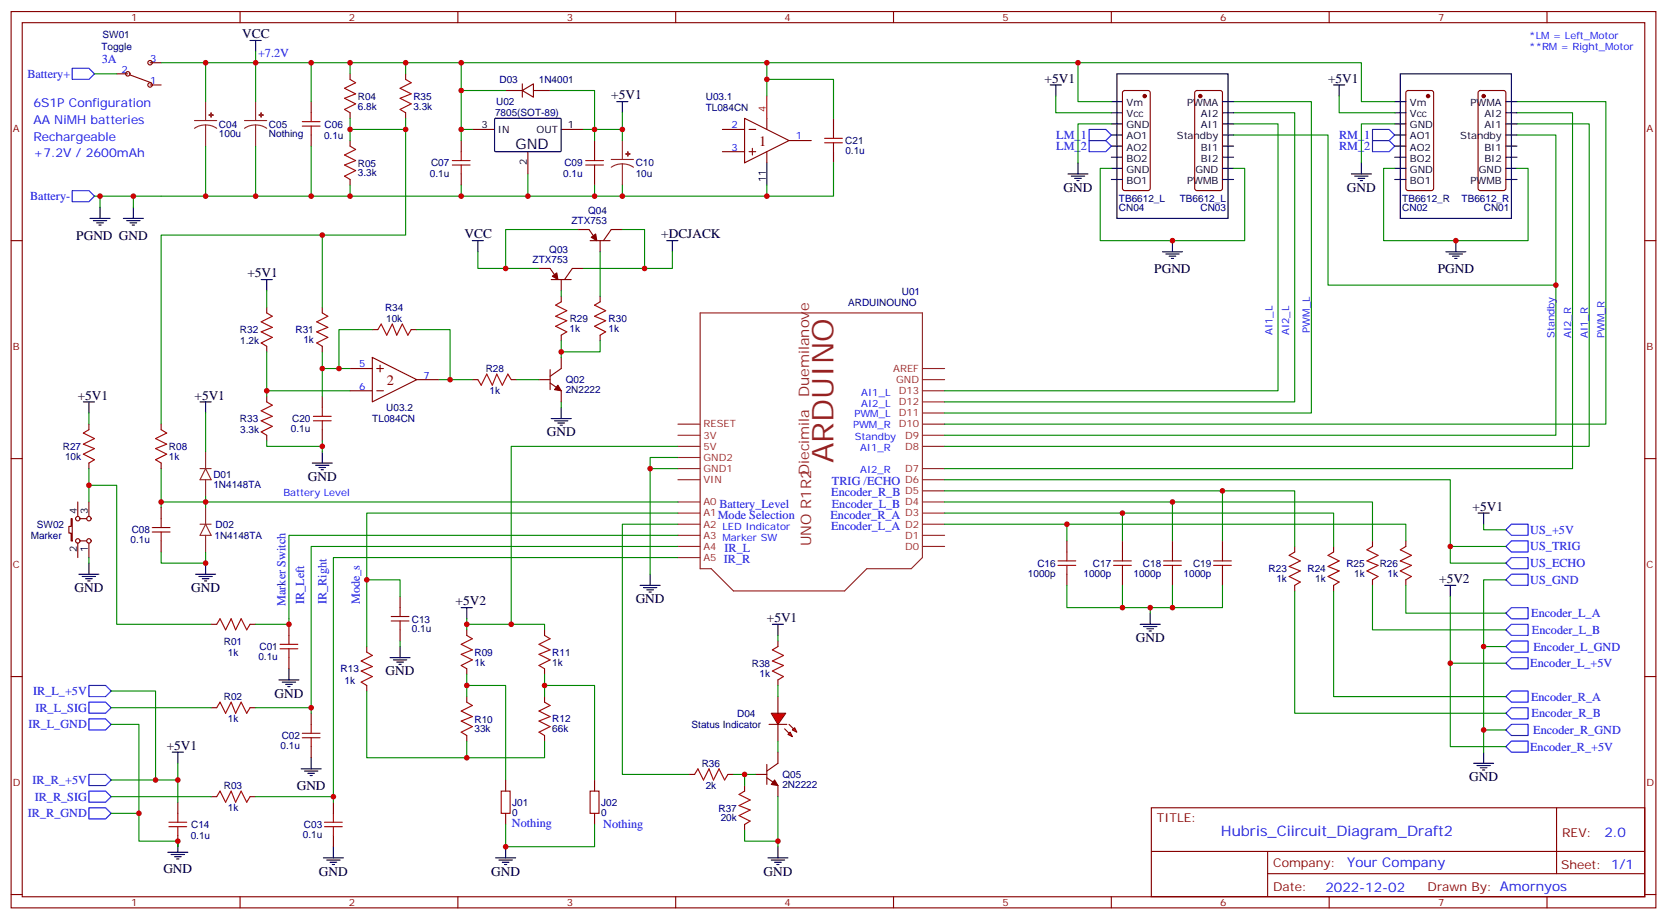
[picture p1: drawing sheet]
<svg xmlns="http://www.w3.org/2000/svg" width="529mm" height="292mm" viewBox="0 0 529 292" stroke-linecap="round" stroke-linejoin="round" font-family="sans-serif">
<g fill="none" stroke="#870000" stroke-width=".35">
<path d="M3.5 3.7h522.1v284.3h-522.1zM7.1 7.2h515v277.3h-515zM47.6 19.9h3.6M76.2 3.7v3.5M145.3 3.7v3.5M214.5 3.7v3.5M283.6 3.7v3.5M352.8 3.7v3.5M421.9 3.7v3.5M491.1 3.7v3.5M37 23.4h3.6M41.3 23.8l6.7 2.4"/>
<path d="M47.6 27h3.6M98.8 32.2v3.6M111.1 23.4v1.8M111.1 35.8v1.7M128.8 23.4v1.8M128.8 35.8v1.7M160.5 28.7h5.3M165.8 28.7l3.5-2.1v4.2zM165.8 26.6v4.2M169.3 28.7h5.3M236.4 37.5l14.1 7.1-14.1 7zM243.4 37.5v3.6"/>
<path d="M264.6 37.5v3.6M356.5 28.9l.5-.2h7.4l.7 .4v30.7l-.4 .6-7.7 .1-.6-.5-.1-30.6zM379.5 28.9l.4-.2h7.4l.7 .4 .1 30.7-.5 .6-7.7 .1-.6-.5-.1-30.6zM446.5 28.9l.5-.2h7.4l.6 .4 .1 30.7-.5 .6-7.6 .1-.7-.5v-30.6zM469.4 28.9l.5-.2h7.4l.7 .4v30.7l-.4 .6-7.7 .1-.7-.5v-30.6zM98.8 42.8v3.6M111.1 44.6v1.8M111.1 56.9v1.8M146.4 44.6v3.5M146.4 55.2v3.5M149.9 41.1h7.1M167.6 48.1v7.1"/>
<path d="M178.2 41.1h7M188.7 44.6v3.5M188.7 55.2v3.5M229.3 41.1h7.1M229.3 48.1h7.1M237.8 41.1h2.1M237.8 48.1h2.1M238.8 47.1v2.1M243.4 48.1v3.5M250.5 44.6h7M264.6 48.1v3.5M3.5 76.3h3.6"/>
<path d="M183.4 72.8h3.6l2.4 3.5M187.3 76.3h6.4M190.5 76.3v3.6M197.6 72.8h-3.6l-2.4 3.5M522.1 76.3h3.5M84.7 97.5v1.8M102.3 97.5v1.8M171.1 85.2h3.5l2.5 3.5M175 88.7h6.3M178.2 88.7v3.5M178.2 94v1.7M185.2 85.2h-3.5l-2.5 3.5"/>
<path d="M190.5 94v1.7M84.7 109.9v1.7M102.3 109.9v1.7M111.1 116.9h7.1M118.2 113.4l14.1 7-14.1 7.1zM118.2 104.6h1.7M119.6 116.9h2.1M120.6 115.9v2.1M130.5 104.6h1.8M174.6 117.3v6.3M178.2 106.3v1.8M178.2 113.4v3.5l-3.6 2.5"/>
<path d="M190.5 106.3v1.8M28.2 134.5v1.8M51.2 134.5v1.8M84.7 125.7v1.8M84.7 138.1v1.7M102.3 125.7v3.6M102.3 136.3v3.5M111.1 124h7.1M119.6 124h2.1M132.3 120.4h7M149.9 120.4h1.8M162.3 120.4h1.7"/>
<path d="M171.1 120.4h3.5M174.6 121.5l3.6 2.5v3.5M3.5 145.5h3.6M24.7 159.2v4.6M28.2 146.9v1.8M28.2 159.2v4.6M51.2 146.9v1.8M522.1 145.5h3.5M22.6 164.5h.3v7.1h-.3v-2.5h-.7v-2.1h.7zM24.7 172.3v4.6M25.4 164.5h2.1M25.4 171.6h2.1"/>
<path d="M28.2 172.3v4.6M51.2 161v3.5M51.2 171.6v3.5M338.7 171.6v3.5M356.3 171.6v3.5M372.2 171.6v3.5M388.1 171.6v3.5M411 173.4v1.7M423.3 173.4v1.7M435.7 171.6v1.8M446.3 171.6v1.8M67 198h1.8"/>
<path d="M79.4 198h1.7M91.7 198v3.6M127 189.2v3.6M127 199.8v3.5M148.2 199.8v1.8M172.9 199.8v1.8M338.7 182.2v3.5M356.3 182.2v3.5M372.2 182.2v3.5M388.1 182.2v3.5M411 185.7v1.8M423.3 185.7v1.8"/>
<path d="M435.7 183.9v1.8M446.3 183.9v1.8M3.5 214.6h3.6M91.7 208.6v3.6M116.4 205.1v1.8M116.4 217.5v1.7M148.2 212.2v1.7M172.9 212.2v1.7M522.1 214.6h3.5M67 224.5h1.8M79.4 224.5h1.7M98.8 226.3v3.5"/>
<path d="M98.8 236.9v3.5M148.2 221v1.7M148.2 233.3v1.8M172.9 221v1.7M172.9 233.3v1.8M246.9 238.6v3.5l-3.5 2.5M56.4 254.5v3.5M67 252.7h1.8M79.4 252.7h1.7M105.8 254.5v3.5M160.5 247.4v3.6M160.5 258v3.5"/>
<path d="M188.7 247.4v3.6M188.7 258v3.5M218.7 245.7h1.8M231.1 245.7h1.7M236.4 249.2v1.8M239.9 245.7h3.5M243.4 242.5v6.3M243.4 246.7l3.5 2.5v3.5M365.5 256.3h156.6v28.2h-156.6zM494.1 256.3v20.9M56.4 265.1v3.5M105.8 265.1v3.5"/>
<path d="M236.4 261.5v1.8M365.5 270.1h156.5M402.4 277.2h119.6M402.4 270.1v14.1M3.5 283.8h3.6M76.2 284.5v3.5M145.3 284.5v3.5M214.5 284.5v3.5M283.6 284.5v3.5M352.8 284.5v3.5M421.9 284.5v3.5M491.1 284.5v3.5"/>
<path d="M522.1 283.8h3.5"/>
<circle cx="47.6" cy="19.9" r=".71"/>
<circle cx="40.6" cy="23.4" r=".71"/>
<circle cx="47.6" cy="27" r=".71"/>
<circle cx="24.7" cy="171.6" r=".71"/>
<circle cx="24.7" cy="164.5" r=".71"/>
<circle cx="28.2" cy="164.5" r=".71"/>
<circle cx="28.2" cy="171.6" r=".71"/>
</g>
<g fill="none" stroke="#8c2424" stroke-width=".35">
<path d="M61.7 38.2h7.1M65.3 39.7l-1.9 .2-1.7 .8M65.3 39.7l1.8 .2 1.7 .8M65.3 32.2v6M65.3 39.7v6.7M77.6 38.2h7.1M81.1 39.7l-1.8 .2-1.7 .8M81.1 39.7l1.9 .2 1.7 .8M81.1 32.2v6M81.1 39.7v6.7M194 50.6h7.1M197.6 52l-1.9 .2-1.7 .9"/>
<path d="M197.6 52l1.8 .2 1.7 .9M197.6 44.6v6M197.6 52v6.7M222.2 99.3h70.6v77.6l-3.5 3.5h-14.1l-7.1 7.1h-35.3l-7-7.1h-3.6zM292.8 116.9h7.1M215.2 138.1h7M215.2 134.5h7M292.8 138.1h7.1M292.8 134.5h7.1M292.8 131h7.1M292.8 127.5h7.1M292.8 124h7.1"/>
<path d="M292.8 120.4h7.1M63.5 148.7h3.5M65.3 148.7l1.7 3.5h-3.5zM65.3 143.4v5.3M65.3 152.2v5.3M215.2 159.2h7M215.2 152.2h7M215.2 148.7h7M215.2 141.6h7M215.2 145.1h7M292.8 159.2h7.1M292.8 155.7h7.1"/>
<path d="M292.8 152.2h7.1M292.8 148.7h7.1M292.8 141.6h7.1M63.5 166.3h3.5M65.3 166.3l1.7 3.5h-3.5zM65.3 161v5.3M65.3 169.8v5.3M215.2 173.4h7M215.2 169.8h7M215.2 166.3h7M215.2 162.8h7M215.2 176.9h7"/>
<path d="M292.8 173.4h7.1M292.8 169.8h7.1M292.8 166.3h7.1M292.8 162.8h7.1"/>
</g>
<g fill="none" stroke="#000" stroke-width=".35">
<path d="M79.4 12.8h3.5M81.1 12.8v3.6M157 37.7l.3-.2 20.7 .1 .2 .3-.1 10-.3 .2h-20.6l-.2-.3zM195.8 32.2h3.5M197.6 32.2v3.6M333.4 27h3.5M335.1 27v3.5M352.8 32.2h3.5M352.8 35.8h3.5M352.8 39.3h3.5M354.5 23.4h35.3v45.9h-35.3zM388.1 32.2h3.5"/>
<path d="M388.1 35.8h3.5M388.1 39.3h3.5M423.3 27h3.6M425.1 27v3.5M442.7 32.2h3.6M442.7 35.8h3.6M442.7 39.3h3.6M444.5 23.4h35.3v45.9h-35.3zM478 32.2h3.5M478 35.8h3.5M478 39.3h3.5M243.4 51.6v7.1"/>
<path d="M339 55.2h6.4M340.1 55.9h4.2M341.1 56.6h2.2M341.8 57.3h.7M342.2 51.6v3.6M352.8 42.8h3.5M352.8 46.4h3.5M352.8 49.9h3.5M352.8 56.9h3.5M352.8 53.4h3.5M388.1 42.8h3.5M388.1 46.4h3.5"/>
<path d="M388.1 49.9h3.5M388.1 56.9h3.5M388.1 53.4h3.5M429 55.2h6.3M430 55.9h4.3M431.1 56.6h2.1M431.8 57.3h.7M432.2 51.6v3.6M442.7 42.8h3.6M442.7 46.4h3.6M442.7 49.9h3.6M442.7 56.9h3.6"/>
<path d="M442.7 53.4h3.6M478 42.8h3.5M478 46.4h3.5M478 49.9h3.5M478 56.9h3.5M478 53.4h3.5M28.6 69.3h6.3M29.6 70h4.3M30.7 70.7h2.1M31.4 71.4h.7M31.7 65.8v3.5M39.2 69.3h6.3"/>
<path d="M40.2 70h4.2M41.3 70.7h2.1M42 71.4h.7M42.3 65.8v3.5M149.9 76.3h3.6M151.7 76.3v3.6M211.7 76.3h3.5M213.4 76.3v3.6M369 79.9h6.4M372.2 76.3v3.6M459 79.9h6.3M462.1 76.3v3.6"/>
<path d="M82.9 88.7h3.5M84.7 88.7v3.5M370.1 80.6h4.2M371.1 81.3h2.1M371.8 82h.7M460 80.6h4.3M461.1 81.3h2.1M461.8 82h.7M26.5 127.5h3.5M28.2 127.5v3.5M63.5 127.5h3.5M65.3 127.5v3.5"/>
<path d="M175 132.8h6.3M176 133.5h4.3M177.1 134.2h2.1M177.8 134.9h.7M178.2 129.3v3.5M99.1 146.9h6.4M100.2 147.6h4.2M101.2 148.3h2.2M102 149h.7M102.3 143.4v3.5M28.2 178.6v3.6M65.3 178.6v3.6"/>
<path d="M469.2 162.8h3.5M471 162.8v3.5M25 182.2h6.4M26.1 182.9h4.2M27.2 183.6h2.1M27.9 184.3h.7M62.1 182.2h6.3M63.1 182.9h4.3M64.2 183.6h2.1M64.9 184.3h.7M146.4 192.8h3.5M148.2 192.8v3.5"/>
<path d="M203.2 185.7h6.3M204.3 186.4h4.2M205.3 187.1h2.1M206 187.8h.7M206.4 182.2v3.5M361.9 198h6.4M363 198.8h4.2M364.1 199.5h2.1M365.1 194.5v3.5M458.6 185.7h3.5M460.4 185.7v3.5M88.5 215.7h6.4"/>
<path d="M89.6 216.4h4.2M90.7 217.1h2.1M91.4 217.8h.7M91.7 212.2v3.5M123.8 208.6h6.4M124.9 209.3h4.2M125.9 210h2.2M126.6 210.7h.8M127 205.1v3.5M364.8 200.2h.7M54.7 238.6h3.5M56.4 238.6v3.5"/>
<path d="M471 238.6v3.5M95.6 243.9h6.4M96.7 244.6h4.2M97.7 245.3h2.1M98.4 246h.7M98.8 240.4v3.5M467.8 242.1h6.3M468.8 242.9h4.3M469.9 243.6h2.1M470.6 244.3h.7M53.3 270.4h6.3M54.3 271.1h4.3"/>
<path d="M55.4 271.8h2.1M56.1 272.5h.7M56.4 266.8v3.6M102.7 272.1h6.3M103.7 272.8h4.2M104.8 273.5h2.1M105.5 274.2h.7M105.8 268.6v3.5M157.3 272.1h6.4M158.4 272.8h4.2M159.5 273.5h2.1M160.2 274.2h.7"/>
<path d="M160.5 268.6v3.5M243.8 272.1h6.3M244.8 272.8h4.3M245.9 273.5h2.1M246.6 274.2h.7M246.9 268.6v3.5"/>
</g>
<g fill="none" stroke="#a10000" stroke-width=".35">
<path d="M96 38.6h5.6M98.8 35.8v2.8M111.1 25.2l1.8 1-3.5 1.8 3.5 1.8-3.5 1.4 3.5 1.7-3.5 1.8 1.7 1.1M128.8 25.2l1.7 1-3.5 1.8 3.5 1.8-3.5 1.4 3.5 1.7-3.5 1.8 1.8 1.1M96 40h5.6M98.8 40v2.8M111.1 46.4l1.8 1-3.5 1.8 3.5 1.7-3.5 1.5 3.5 1.7-3.5 1.8 1.7 1M143.6 50.9h5.6M143.6 52.4h5.6M146.4 48.1v2.8M146.4 52.4v2.8M185.9 50.9h5.7"/>
<path d="M185.9 52.4h5.7M188.7 48.1v2.8M188.7 52.4v2.8M261.8 43.9h5.6M261.8 45.3h5.6M264.6 41.1v2.8M264.6 45.3v2.8M84.7 99.3l1.7 1-3.5 1.8 3.5 1.8-3.5 1.4 3.5 1.7-3.5 1.8 1.8 1.1M102.3 99.3l1.8 1-3.6 1.8 3.6 1.8-3.6 1.4 3.6 1.7-3.6 1.8 1.8 1.1M178.2 95.7l-1.8 1.1 3.5 1.8-3.5 1.7 3.5 1.4-3.5 1.8 3.5 1.8-1.7 1M190.5 95.7l-1.8 1.1 3.6 1.8-3.6 1.7 3.6 1.4-3.6 1.8 3.6 1.8-1.8 1M119.9 104.6l1.1-1.8 1.8 3.5 1.7-3.5 1.4 3.5 1.8-3.5 1.8 3.5 1-1.7"/>
<path d="M28.2 136.3l-1.7 1.1 3.5 1.7-3.5 1.8 3.5 1.4-3.5 1.8 3.5 1.7-1.8 1.1M51.2 136.3l1.7 1.1-3.5 1.7 3.5 1.8-3.5 1.4 3.5 1.8-3.5 1.7 1.8 1.1M84.7 127.5l1.7 1.1-3.5 1.7 3.5 1.8-3.5 1.4 3.5 1.8-3.5 1.7 1.8 1.1M99.5 132.1h5.6M99.5 133.5h5.6M102.3 129.3v2.8M102.3 133.5v2.8M151.7 120.4l1.1 1.8 1.7-3.5 1.8 3.5 1.4-3.5 1.8 3.5 1.7-3.5 1.1 1.7M48.3 168.8h5.7M48.3 167.4h5.7M51.2 164.5v2.9M51.2 168.8v2.8"/>
<path d="M335.8 179.4h5.7M335.8 177.9h5.7M338.7 175.1v2.8M338.7 179.4v2.8M353.5 179.4h5.6M353.5 177.9h5.6M356.3 175.1v2.8M356.3 179.4v2.8M369.4 179.4h5.6M369.4 177.9h5.6M372.2 175.1v2.8M372.2 179.4v2.8"/>
<path d="M385.2 179.4h5.7M385.2 177.9h5.7M388.1 175.1v2.8M388.1 179.4v2.8M411 175.1l-1.8 1.1 3.5 1.7-3.5 1.8 3.5 1.4-3.5 1.8 3.5 1.7-1.7 1.1M423.3 175.1l-1.7 1.1 3.5 1.7-3.5 1.8 3.5 1.4-3.5 1.8 3.5 1.7-1.8 1.1M435.7 173.4l-1.8 1 3.5 1.8-3.5 1.7 3.5 1.5-3.5 1.7 3.5 1.8-1.7 1M446.3 173.4l-1.8 1 3.5 1.8-3.5 1.7 3.5 1.5-3.5 1.7 3.5 1.8-1.7 1M68.8 198l1-1.7 1.8 3.5 1.8-3.5 1.4 3.5 1.8-3.5 1.7 3.5 1.1-1.8M124.2 195.6h5.6M124.2 197h5.6M127 192.8v2.8"/>
<path d="M127 197v2.8M88.9 205.8h5.6M88.9 204.4h5.6M91.7 201.6v2.8M91.7 205.8v2.8M116.4 206.9l1.8 1-3.5 1.8 3.5 1.8-3.5 1.4 3.5 1.7-3.5 1.8 1.7 1.1M148.2 201.6l1.7 1-3.5 1.8 3.5 1.8-3.5 1.4 3.5 1.7-3.5 1.8 1.8 1.1M172.9 201.6l1.7 1-3.5 1.8 3.5 1.8-3.5 1.4 3.5 1.7-3.5 1.8 1.8 1.1M68.8 224.5l1-1.8 1.8 3.6 1.8-3.6 1.4 3.6 1.8-3.6 1.7 3.6 1.1-1.8M96 234h5.6M96 232.6h5.6M98.8 229.8v2.8"/>
<path d="M98.8 234v2.9M148.2 222.7l1.7 1.1-3.5 1.8 3.5 1.7-3.5 1.4 3.5 1.8-3.5 1.8 1.8 1M172.9 222.7l1.7 1.1-3.5 1.8 3.5 1.7-3.5 1.4 3.5 1.8-3.5 1.8 1.8 1M56.4 258v2.8M68.8 252.7l1-1.7 1.8 3.5 1.8-3.5 1.4 3.5 1.8-3.5 1.7 3.5 1.1-1.8M105.8 258v2.8M159.1 251h2.8v7h-2.8zM187.3 251h2.8v7h-2.8zM220.5 245.7l1-1.8 1.8 3.5 1.8-3.5 1.4 3.5 1.7-3.5 1.8 3.5 1.1-1.7M236.4 251l-1.8 1 3.5 1.8-3.5 1.8 3.5 1.4-3.5 1.7 3.5 1.8-1.7 1M53.6 262.3h5.7M53.6 260.8h5.7"/>
<path d="M56.4 262.3v2.8M103 262.3h5.7M103 260.8h5.7M105.8 262.3v2.8"/>
</g>
<g fill="none" stroke="#008700" stroke-width=".35">
<path d="M51.2 19.9h14.1M81.1 16.4v15.8M98.8 19.9h12.3M128.8 19.9v3.5M146.4 19.9v8.8M243.4 19.9v10.6M342.2 19.9h90v12.3h10.5M30 23.4h7M65.3 32.2v-12.3h33.5v12.3M111.1 23.4v-3.5h231.1v12.3h10.6M111.1 37.5v7.1M128.8 37.5v3.6"/>
<path d="M160.5 28.7h-14.1v12.4M174.6 28.7h14.1v12.4h8.9M197.6 35.8v8.8M243.4 25.2h21.2v12.3M335.1 30.5v5.3h17.7M352.8 39.3h-10.6v12.3M391.6 32.2h24.7v98.8h-116.4M391.6 35.8h19.4v91.7h-111.1M391.6 39.3h14.1v84.7h-105.8M425.1 30.5v5.3h17.6M442.7 39.3h-10.5v12.3M481.5 35.8h17.7v112.9h-199.3"/>
<path d="M481.5 39.3h23v102.3h-204.6M481.5 32.2h28.3v102.3h-209.9M65.3 46.4v15.8M81.1 46.4v15.8M98.8 46.4v15.8h-68.8M111.1 41.1h17.7v33.5h-77.6v59.9M111.1 58.7v3.5M146.4 58.7v3.5h-47.6M149.9 41.1h-3.5v3.5M167.6 55.2v7M185.2 41.1h3.5v3.5M188.7 58.7v3.5h-42.3"/>
<path d="M197.6 58.7v3.5h-8.9M243.4 58.7v3.5h-45.8M264.6 51.6v10.6h-21.2M352.8 53.4h-3.6v22.9h45.9v-22.9h-3.5M391.6 42.8h30v47.7h72.3M442.7 53.4h-3.5v22.9h45.9v-22.9h-3.6M481.5 42.8h12.4v95.3h-194M31.7 62.2v3.6M42.3 62.2v3.6M102.3 74.6v22.9M151.7 79.9v5.3h19.4M183.4 72.8h-22.9v12.4"/>
<path d="M190.5 79.9v14.1M197.6 72.8h7v12.4h-19.4M213.4 79.9v5.3h-8.8M84.7 92.2v5.3M178.2 92.2v1.8M84.7 111.6v14.1M102.3 111.6v14.1M102.3 116.9h8.8M118.2 104.6h-10.6v12.3M132.3 104.6h10.6v15.8h-3.6M178.2 108.1v5.3M190.5 108.1v3.5h-12.3"/>
<path d="M28.2 131v3.5M65.3 131v12.4M84.7 139.8v1.8h17.6M84.7 124h26.4M102.3 139.8v3.6M142.9 120.4h7M164 120.4h7.1M178.2 127.5v1.8M28.2 154h8.8v44h30M28.2 148.7v10.5M51.2 148.7v12.3M51.2 159.2h164"/>
<path d="M65.3 157.5v3.5M215.2 141.6h-52.9v56.4h10.6v1.8M215.2 148.7h-8.8v33.5M215.2 145.1h-8.8v3.6M299.9 155.7h111.1v17.7M299.9 159.2h135.8v12.4M299.9 152.2h160.5v21.2h17.6M372.2 159.2v12.4M388.1 155.7v15.9M28.2 176.9v1.7M51.2 175.1v3.5h14.1v-3.5M215.2 169.8h-123.5v28.2h-10.6"/>
<path d="M215.2 173.4h-116.4v51.1M215.2 176.9h-109.4v75.8M215.2 162.8h-98.8v42.3M215.2 166.3h-17.6v79.4h21.1M299.9 162.8h123.4v10.6M299.9 166.3h146.4v5.3M338.7 166.3v5.3M356.3 162.8v8.8M460.4 173.4v5.2h17.6M471 166.3v1.8h7M116.4 183.9h10.6v5.3M148.2 196.3v1.7"/>
<path d="M162.3 198h-14.1v1.8M338.7 185.7v7.1h17.6M356.3 185.7v7.1h8.8M372.2 185.7v7.1h-7.1v1.7M388.1 185.7v7.1h-15.9M411 187.5v38.8h67M423.3 187.5v33.5h54.7M435.7 185.7v14.1h42.3M446.3 185.7v8.8h31.7M460.4 189.2v21.2h17.6M478 183.9h-7v21.2M35.3 219.2h14.1v28.2"/>
<path d="M116.4 219.2v21.2h31.8M127 203.3v1.8M148.2 217.5h12.3v29.9M148.2 213.9v7.1M172.9 217.5h15.8v29.9M172.9 213.9v7.1M460.4 210.4v26.5h17.6M478 205.1h-7v26.5M35.3 229.8h8.8v37h12.3v1.8M35.3 224.5h31.7M81.1 224.5h17.7v1.8M148.2 235.1v5.3h24.7v-5.3"/>
<path d="M478 231.6h-7v7M35.3 252.7h31.7M35.3 258h8.8M35.3 247.4h21.1M56.4 242.1v12.4M81.1 252.7h24.7v1.8M232.8 245.7h7.1M236.4 245.7v3.5M246.9 252.7v14.1h-10.5v-3.5M160.5 261.5v7.1h28.2v-7.1M246.9 266.8v1.8"/>
</g>
<g fill="none" stroke="#00f" stroke-width=".35">
<path d="M22.9 21.7h5.3l1.8 1.7-1.8 1.8h-5.3zM345.7 41.1h5.3l1.8 1.7-1.8 1.8h-5.3zM345.7 44.6h5.3l1.8 1.8-1.8 1.7h-5.3zM435.7 41.1h5.3l1.7 1.7-1.7 1.8h-5.3zM435.7 44.6h5.3l1.7 1.8-1.7 1.7h-5.3zM22.9 60.5h5.3l1.8 1.7-1.8 1.8h-5.3zM479.8 176.9h5.3v3.5h-5.3l-1.8-1.8zM479.8 171.6h5.3v3.5h-5.3l-1.8-1.7zM479.8 166.3h5.3v3.5h-5.3l-1.8-1.7zM479.8 192.8h5.3v3.5h-5.3l-1.8-1.8zM479.8 198h5.3v3.6h-5.3l-1.8-1.8zM479.8 182.2h5.3v3.5h-5.3l-1.8-1.8z"/>
<path d="M28.2 217.5h5.3l1.8 1.7-1.8 1.8h-5.3zM479.8 208.6h5.3v3.6h-5.3l-1.8-1.8zM479.8 203.3h5.3v3.6h-5.3l-1.8-1.8zM479.8 219.2h5.3v3.5h-5.3l-1.8-1.7zM28.2 222.7h5.3l1.8 1.8-1.8 1.8h-5.3zM28.2 228h5.3l1.8 1.8-1.8 1.8h-5.3zM479.8 235.1h5.3v3.5h-5.3l-1.8-1.7zM479.8 224.5h5.3v3.5h-5.3l-1.8-1.7zM479.8 229.8h5.3v3.5h-5.3l-1.8-1.7zM28.2 251h5.3l1.8 1.7-1.8 1.8h-5.3zM28.2 245.7h5.3l1.8 1.7-1.8 1.8h-5.3zM28.2 256.3h5.3l1.8 1.7-1.8 1.8h-5.3z"/>
</g>
<g fill="#8c2424" stroke="#8c2424" stroke-width=".35">
<path d="M66.3 36.5h1.4z"/>
<path d="M67 35.8v1.4z"/>
<path d="M82.2 36.5h1.4z"/>
<path d="M82.9 35.8v1.4z"/>
<path d="M198.6 48.8l1.4 .1z"/>
<path d="M199.3 48.1v1.4z"/>
</g>
<g fill="#870000" stroke="#870000" stroke-width=".35">
<path d="M177.1 122.2l1.1 1.8-2.2-.4z"/>
<path d="M175.3 87.6l1.4-1 .4 2.1z"/>
<path d="M187.7 75.3l1.4-1.1 .3 2.1z"/>
<path d="M245.9 247.4l1 1.8-2.1-.4z"/>
<circle cx="471" cy="30.5" r=".53"/>
<circle cx="453.3" cy="30.5" r=".53"/>
<circle cx="363.4" cy="30.5" r=".53"/>
<circle cx="381" cy="30.5" r=".53"/>
</g>
<path d="M243.4 30.5v7" fill="none" stroke="#f00" stroke-width=".35"/>
<g fill="#f00" stroke="#870000" stroke-width=".35">
<path d="M244.8 226.3h4.6l-2.5 3.5z"/>
<path d="M244.1 229.8h5.7z"/>
</g>
<g fill="#870000" stroke="#870000" stroke-width=".35">
<path d="M250.5 229.8l1.4 1.4z"/>
<path d="M249.1 231.2l1.4 1.4z"/>
</g>
<g fill="#f00" stroke="#870000" stroke-width=".35">
<path d="M251.5 231.6l.7-.7 .7 1.4z"/>
<path d="M250.1 233l.7-.7 .7 1.4z"/>
</g>
<path d="M246.9 203.3v1.8M246.9 215.7v1.8M246.9 221v5.3M246.9 229.8v5.3" fill="none" stroke="#870000" stroke-width=".35"/>
<path d="M246.9 205.1l-1.7 1.1 3.5 1.7-3.5 1.8 3.5 1.4-3.5 1.8 3.5 1.7-1.8 1.1" fill="none" stroke="#a10000" stroke-width=".35"/>
<path d="M246.9 201.6v1.7M246.9 217.5v3.5M246.9 235.1v3.5" fill="none" stroke="#008700" stroke-width=".35"/>
<path d="M245.2 198h3.5M246.9 198v3.6" fill="none" stroke="#000" stroke-width=".35"/>
<g fill="#c00">
<circle cx="98.8" cy="224.5" r=".88"/>
<circle cx="105.8" cy="252.7" r=".88"/>
<circle cx="111.1" cy="41.1" r=".88"/>
<circle cx="342.2" cy="19.9" r=".88"/>
<circle cx="493.9" cy="90.5" r=".88"/>
<circle cx="462.1" cy="76.3" r=".88"/>
<circle cx="372.2" cy="76.3" r=".88"/>
<circle cx="81.1" cy="19.9" r=".88"/>
<circle cx="65.3" cy="19.9" r=".88"/>
<circle cx="81.1" cy="62.2" r=".88"/>
<circle cx="98.8" cy="62.2" r=".88"/>
<circle cx="111.1" cy="62.2" r=".88"/>
<circle cx="98.8" cy="19.9" r=".88"/>
<circle cx="111.1" cy="19.9" r=".88"/>
<circle cx="146.4" cy="41.1" r=".88"/>
<circle cx="146.4" cy="19.9" r=".88"/>
<circle cx="146.4" cy="28.7" r=".88"/>
<circle cx="42.3" cy="62.2" r=".88"/>
<circle cx="31.8" cy="62.2" r=".88"/>
<circle cx="65.3" cy="62.2" r=".88"/>
<circle cx="56.4" cy="266.8" r=".88"/>
<circle cx="44.1" cy="258" r=".88"/>
<circle cx="56.4" cy="247.4" r=".88"/>
<circle cx="49.4" cy="247.4" r=".88"/>
<circle cx="91.7" cy="198" r=".88"/>
<circle cx="65.3" cy="178.6" r=".88"/>
<circle cx="51.2" cy="159.2" r=".88"/>
<circle cx="148.2" cy="240.4" r=".88"/>
<circle cx="148.2" cy="217.5" r=".88"/>
<circle cx="172.9" cy="217.5" r=".88"/>
<circle cx="471" cy="231.6" r=".88"/>
<circle cx="365.1" cy="192.8" r=".88"/>
<circle cx="356.3" cy="192.8" r=".88"/>
<circle cx="372.2" cy="192.8" r=".88"/>
<circle cx="460.4" cy="210.4" r=".88"/>
<circle cx="471" cy="205.1" r=".88"/>
<circle cx="460.4" cy="173.4" r=".88"/>
<circle cx="388.1" cy="155.7" r=".88"/>
<circle cx="372.2" cy="159.2" r=".88"/>
<circle cx="356.3" cy="162.8" r=".88"/>
<circle cx="338.7" cy="166.3" r=".88"/>
<circle cx="160.5" cy="268.6" r=".88"/>
<circle cx="28.2" cy="154" r=".88"/>
<circle cx="167.6" cy="62.2" r=".88"/>
<circle cx="146.4" cy="62.2" r=".88"/>
<circle cx="188.7" cy="41.1" r=".88"/>
<circle cx="197.6" cy="41.1" r=".88"/>
<circle cx="188.7" cy="62.2" r=".88"/>
<circle cx="160.5" cy="85.2" r=".88"/>
<circle cx="102.3" cy="116.9" r=".88"/>
<circle cx="84.7" cy="124" r=".88"/>
<circle cx="102.3" cy="141.6" r=".88"/>
<circle cx="107.6" cy="116.9" r=".88"/>
<circle cx="102.3" cy="74.6" r=".88"/>
<circle cx="206.4" cy="148.7" r=".88"/>
<circle cx="116.4" cy="183.9" r=".88"/>
<circle cx="148.2" cy="198" r=".88"/>
<circle cx="162.3" cy="198" r=".88"/>
<circle cx="243.4" cy="19.9" r=".88"/>
<circle cx="197.6" cy="62.2" r=".88"/>
<circle cx="243.4" cy="25.2" r=".88"/>
<circle cx="243.4" cy="62.2" r=".88"/>
<circle cx="128.8" cy="41.1" r=".88"/>
<circle cx="128.8" cy="19.9" r=".88"/>
<circle cx="236.4" cy="245.7" r=".88"/>
<circle cx="246.9" cy="266.8" r=".88"/>
<circle cx="178.2" cy="111.6" r=".88"/>
<circle cx="204.6" cy="85.2" r=".88"/>
<circle cx="142.9" cy="120.4" r=".88"/>
<circle cx="65.3" cy="159.2" r=".88"/>
</g>
<text font-size="9.5" fill="#8d2323" x="264.6" y="146.9" transform="rotate(-90 264.6 146.9)">ARDUINO</text>
<text font-size="4.6" x="163.7" y="47.4">GND</text>
<g font-size="4.6" fill="#800">
<text x="240.9" y="46.4">1</text>
<text x="122.8" y="122.2">2</text>
</g>
<g font-size="4.6" fill="#8d2323">
<text x="256.8" y="126" transform="rotate(-90 256.8 126)">Duemilanove</text>
<text x="257.5" y="173.4" transform="rotate(-90 257.5 173.4)">UNO R1R2Diecimila</text>
</g>
<text font-size="4.6" fill="#00f" x="387.6" y="265.3">Hubris_Ciircuit_Diagram_Draft2</text>
<g font-size="4.2">
<text x="76.9" y="12.1">VCC</text>
<text x="331.6" y="26.2">+5V1</text>
<text x="421.6" y="26.2">+5V1</text>
<text x="194" y="31.5">+5V1</text>
<text x="337.6" y="60.8">GND</text>
<text x="427.6" y="60.8">GND</text>
<text x="24.2" y="76">PGND GND</text>
<text x="147.5" y="75.6">VCC</text>
<text x="209.9" y="75.6">+DCJACK</text>
<text x="78.5" y="88">+5V1</text>
<text x="366.4" y="86.6">PGND</text>
<text x="456.4" y="86.6">PGND</text>
<text x="24.7" y="126.8">+5V1</text>
<text x="61.7" y="126.8">+5V1</text>
<text x="173.6" y="138.4">GND</text>
<text x="97.7" y="152.5">GND</text>
<text x="467.4" y="162.1">+5V1</text>
<text x="456.8" y="185">+5V2</text>
<text x="23.6" y="187.8">GND</text>
<text x="60.7" y="187.8">GND</text>
<text x="201.8" y="191.3">GND</text>
<text x="144.6" y="192.1">+5V2</text>
<text x="243.4" y="197.3">+5V1</text>
<text x="360.5" y="203.7">GND</text>
<text x="122.4" y="214.3">GND</text>
<text x="87.1" y="221.3">GND</text>
<text x="52.9" y="237.9">+5V1</text>
<text x="94.2" y="250.6">GND</text>
<text x="466.4" y="247.8">GND</text>
<text x="51.9" y="277.1">GND</text>
<text x="101.2" y="277.8">GND</text>
<text x="155.9" y="277.8">GND</text>
<text x="242.4" y="277.8">GND</text>
</g>
<g font-size="4.2" fill="#00f">
<text x="509.3" y="265.5">2.0</text>
<text x="427.7" y="275.1">Your Company</text>
<text x="420.7" y="282.9">2022-12-02</text>
</g>
<g font-size="3.9" fill="#00f">
<text x="32.3" y="19.9">3A</text>
<text x="81.9" y="18.1">+7.2V</text>
<text x="8.7" y="24.7">Battery+</text>
<text x="10.6" y="34">6S1P Configuration</text>
<text x="10.6" y="39.3">AA NiMH batteries</text>
<text x="10.6" y="44.6">Rechargeable</text>
<text x="335.3" y="44.1">LM_1</text>
<text x="335.3" y="47.6">LM_2</text>
<text x="425.1" y="44.1">RM_1</text>
<text x="425.1" y="47.6">RM_2</text>
<text x="10.6" y="49.9">+7.2V / 2600mAh</text>
<text x="9.6" y="63.5">Battery-</text>
<text x="264.1" y="154">TRIG /ECHO</text>
<text x="228.4" y="161">Battery_Level</text>
<text x="263.9" y="157.5">Encoder_R_B</text>
<text x="264.1" y="161">Encoder_L_B</text>
<text x="227.8" y="164.5">Mode Selection</text>
<text x="263.6" y="164.5">Encoder_R_A</text>
<text x="263.8" y="168.1">Encoder_L_A</text>
<text x="485.8" y="169.3">US_+5V</text>
<text x="229.8" y="178.6">IR_R</text>
<text x="230" y="175.1">IR_L</text>
<text x="485.8" y="179.9">US_ECHO</text>
<text x="485.8" y="174.6">US_TRIG</text>
<text x="485.8" y="185.2">US_GND</text>
<text x="96.6" y="191.7" transform="rotate(-90 96.6 191.7)">IR_Left</text>
<text x="103.6" y="191.7" transform="rotate(-90 103.6 191.7)">IR_Right</text>
<text x="114.2" y="191.7" transform="rotate(-90 114.2 191.7)">Mode_s</text>
<text x="90.6" y="192.2" transform="rotate(-90 90.6 192.2)">Marker Switch</text>
<text x="486.1" y="195.8">Encoder_L_A</text>
<text x="486.3" y="201.1">Encoder_L_B</text>
<text x="486.7" y="206.4">Encoder_L_GND</text>
<text x="485.7" y="211.7">Encoder_L_+5V</text>
<text x="10.5" y="220.5">IR_L_+5V</text>
<text x="11.2" y="225.8">IR_L_SIG</text>
<text x="486" y="222.3">Encoder_R_A</text>
<text x="486.2" y="227.6">Encoder_R_B</text>
<text x="9" y="231.1">IR_L_GND</text>
<text x="486.7" y="232.8">Encoder_R_GND</text>
<text x="485.7" y="238.1">Encoder_R_+5V</text>
<text x="10.3" y="248.7">IR_R_+5V</text>
<text x="11" y="254">IR_R_SIG</text>
<text x="8.9" y="259.3">IR_R_GND</text>
<text x="162.5" y="262.3">Nothing</text>
<text x="191.5" y="262.8">Nothing</text>
</g>
<g font-size="3.9" fill="#800">
<text x="367.2" y="260.8">TITLE:</text>
<text x="495.9" y="265.5">REV:</text>
<text x="404.1" y="275">Company:</text>
<text x="495.5" y="275.7">Sheet: 1/1</text>
<text x="404.1" y="282.7">Date:</text>
<text x="453.2" y="282.8">Drawn By: Amornyos</text>
</g>
<g font-size="3.2" fill="#800">
<text x="41.6" y="6.7">1</text>
<text x="110.8" y="6.7">2</text>
<text x="179.9" y="6.7">3</text>
<text x="249.1" y="6.7">4</text>
<text x="318.2" y="6.7">5</text>
<text x="387.3" y="6.7">6</text>
<text x="456.5" y="6.7">7</text>
<text x="4.1" y="41.8">A</text>
<text x="522.6" y="41.8">A</text>
<text x="4.1" y="110.9">B</text>
<text x="522.6" y="110.9">B</text>
<text x="4.1" y="180.1">C</text>
<text x="522.6" y="180.1">C</text>
<text x="4.1" y="249.2">D</text>
<text x="522.6" y="249.2">D</text>
<text x="41.6" y="287.5">1</text>
<text x="110.8" y="287.5">2</text>
<text x="179.9" y="287.5">3</text>
<text x="249.1" y="287.5">4</text>
<text x="318.2" y="287.5">5</text>
<text x="387.3" y="287.5">6</text>
<text x="456.5" y="287.5">7</text>
</g>
<g font-size="3.2" fill="#000080">
<text x="32.2" y="15.7">Toggle</text>
<text x="32.6" y="12.2">SW01</text>
<text x="158.6" y="26.3">D03</text>
<text x="171" y="26.3">1N4001</text>
<text x="113.6" y="34.8">6.8k</text>
<text x="113.6" y="31.8">R04</text>
<text x="131.2" y="34.8">3.3k</text>
<text x="131.2" y="31.8">R35</text>
<text x="157.5" y="33.4">U02</text>
<text x="224" y="35.2">TL084CN</text>
<text x="224.1" y="31.7">U03.1</text>
<text x="69.5" y="40.5">C04</text>
<text x="85.4" y="40.5">C05</text>
<text x="103" y="40.4">C06</text>
<text x="157.1" y="36.9">7805(SOT-89)</text>
<text x="69.5" y="43.6">100u</text>
<text x="85.4" y="43.6">Nothing</text>
<text x="102.9" y="44">0.1u</text>
<text x="268.3" y="45.7">C21</text>
<text x="113.6" y="52.9">R05</text>
<text x="136.8" y="52.8">C07</text>
<text x="179.2" y="52.8">C09</text>
<text x="201.8" y="52.8">C10</text>
<text x="268.3" y="48.9">0.1u</text>
<text x="113.6" y="56">3.3k</text>
<text x="136.5" y="56">0.1u</text>
<text x="178.8" y="56">0.1u</text>
<text x="201.8" y="56">10u</text>
<text x="355.2" y="64">TB6612_L</text>
<text x="374.5" y="64">TB6612_L</text>
<text x="445.1" y="64">TB6612_R</text>
<text x="464" y="64">TB6612_R</text>
<text x="181.4" y="71">ZTX753</text>
<text x="186.7" y="67.9">Q04</text>
<text x="355.2" y="67">CN04</text>
<text x="381.1" y="67">CN03</text>
<text x="445.1" y="67">CN02</text>
<text x="471" y="67">CN01</text>
<text x="169.1" y="83.4">ZTX753</text>
<text x="174.3" y="80.2">Q03</text>
<text x="286.3" y="93.5">U01</text>
<text x="122.2" y="98.7">R34</text>
<text x="269.2" y="97">ARDUINOUNO</text>
<text x="76.2" y="105.7">R32</text>
<text x="93.8" y="105.7">R31</text>
<text x="122.6" y="102.2">10k</text>
<text x="180.8" y="105.3">1k</text>
<text x="180.8" y="102.2">R29</text>
<text x="193.1" y="105.3">1k</text>
<text x="193.2" y="102.2">R30</text>
<text x="76.3" y="109.2">1.2k</text>
<text x="96.3" y="108.9">1k</text>
<text x="154.2" y="118">R28</text>
<text x="155.4" y="125.1">1k</text>
<text x="179.6" y="124.8">2N2222</text>
<text x="179.6" y="121.6">Q02</text>
<text x="122.6" y="130.4">U03.2</text>
<text x="76.2" y="133.9">R33</text>
<text x="76.3" y="137.5">3.3k</text>
<text x="92.4" y="137.1">0.1u</text>
<text x="92.7" y="133.9">C20</text>
<text x="118.2" y="133.9">TL084CN</text>
<text x="19.9" y="142.8">R27</text>
<text x="53.6" y="142.8">R08</text>
<text x="20.6" y="145.9">10k</text>
<text x="53.6" y="145.9">1k</text>
<text x="67.7" y="154.7">1N4148TA</text>
<text x="67.7" y="151.6">D01</text>
<text x="11.7" y="167.5">SW02</text>
<text x="68.5" y="167.4">D02</text>
<text x="9.8" y="171">Marker</text>
<text x="41.4" y="172.4">0.1u</text>
<text x="41.8" y="169.2">C08</text>
<text x="68.1" y="171">1N4148TA</text>
<text x="329.3" y="179.8">C16</text>
<text x="347" y="179.8">C17</text>
<text x="362.8" y="179.8">C18</text>
<text x="378.7" y="179.8">C19</text>
<text x="427.4" y="179.8">R25</text>
<text x="438" y="179.8">R26</text>
<text x="326.3" y="183">1000p</text>
<text x="344" y="183">1000p</text>
<text x="359.8" y="183">1000p</text>
<text x="375.7" y="183">1000p</text>
<text x="402.7" y="181.5">R23</text>
<text x="405.2" y="184.8">1k</text>
<text x="415" y="181.5">R24</text>
<text x="417.5" y="184.8">1k</text>
<text x="429.9" y="183">1k</text>
<text x="440.4" y="183">1k</text>
<text x="130.7" y="197.5">C13</text>
<text x="130.8" y="200.6">0.1u</text>
<text x="71.1" y="204.5">R01</text>
<text x="72.3" y="208">1k</text>
<text x="82" y="209.4">0.1u</text>
<text x="82.4" y="206.2">C01</text>
<text x="150.6" y="208.1">R09</text>
<text x="175.3" y="208">R11</text>
<text x="108.1" y="213.3">R13</text>
<text x="150.6" y="211.2">1k</text>
<text x="175.3" y="211.2">1k</text>
<text x="238.7" y="211.6">R38</text>
<text x="241.1" y="214.7">1k</text>
<text x="109.4" y="216.8">1k</text>
<text x="71.1" y="222.1">R02</text>
<text x="234" y="227.5">D04</text>
<text x="72.3" y="229.2">1k</text>
<text x="150.6" y="232.3">33k</text>
<text x="150.6" y="229.2">R10</text>
<text x="175.3" y="232.3">66k</text>
<text x="175.3" y="229.2">R12</text>
<text x="219.5" y="230.9">Status Indicator</text>
<text x="89.1" y="237.6">0.1u</text>
<text x="89.4" y="234.5">C02</text>
<text x="222.8" y="243.3">R36</text>
<text x="71.1" y="250.3">R03</text>
<text x="224" y="250.4">2k</text>
<text x="248.4" y="250">2N2222</text>
<text x="248.4" y="246.8">Q05</text>
<text x="72.3" y="257.4">1k</text>
<text x="162.6" y="255.6">J01</text>
<text x="190.9" y="255.6">J02</text>
<text x="228.1" y="257.5">R37</text>
<text x="60.7" y="262.7">C14</text>
<text x="96.5" y="262.7">C03</text>
<text x="162.6" y="258.8">0</text>
<text x="190.9" y="258.8">0</text>
<text x="228.8" y="260.5">20k</text>
<text x="60.5" y="266.2">0.1u</text>
<text x="96.1" y="265.9">0.1u</text>
</g>
<g font-size="3.2" fill="#00f">
<text x="485.5" y="12.3">*LM = Left_Motor</text>
<text x="485.5" y="15.9">**RM = Right_Motor</text>
<text x="38.6" y="23.1">2</text>
<text x="47.6" y="19.5">3</text>
<text x="47.6" y="26.6">1</text>
<text x="232.2" y="40.7">2</text>
<text x="232.2" y="47.8">3</text>
<text x="252.6" y="44.2">1</text>
<text x="403.9" y="106.3" transform="rotate(-90 403.9 106.3)">AI1_L</text>
<text x="409.2" y="106.3" transform="rotate(-90 409.2 106.3)">AI2_L</text>
<text x="415.8" y="105.5" transform="rotate(-90 415.8 105.5)">PWM_L</text>
<text x="493.4" y="107.3" transform="rotate(-90 493.4 107.3)">Standby</text>
<text x="498.7" y="107.3" transform="rotate(-90 498.7 107.3)">AI2_R</text>
<text x="504" y="107.3" transform="rotate(-90 504 107.3)">AI1_R</text>
<text x="509.3" y="107.3" transform="rotate(-90 509.3 107.3)">PWM_R</text>
<text x="114" y="116.6">5</text>
<text x="114" y="123.6">6</text>
<text x="134.4" y="120.1">7</text>
<text x="273.4" y="125.7">AI1_L</text>
<text x="273.4" y="129.3">AI2_L</text>
<text x="270.8" y="135.9">PWM_R</text>
<text x="271.2" y="132.3">PWM_L</text>
<text x="271.3" y="139.4">Standby</text>
<text x="273" y="143">AI1_R</text>
<text x="273.1" y="150">AI2_R</text>
<text x="90" y="157.5">Battery Level</text>
</g>
<text font-size="3.2" fill="#f00" x="243.1" y="35.4" transform="rotate(-90 243.1 35.4)">4</text>
<g font-size="3.2">
<text x="357.6" y="33.7">Vm</text>
<text x="376.9" y="33.7">PWMA</text>
<text x="447.6" y="33.7">Vm</text>
<text x="466.8" y="33.7">PWMA</text>
<text x="152.9" y="40.7">3</text>
<text x="180.3" y="40.7">1</text>
<text x="357.6" y="37.2">Vcc</text>
<text x="357.6" y="40.7">GND</text>
<text x="381.2" y="37.2">AI2</text>
<text x="381.2" y="40.7">AI1</text>
<text x="447.6" y="37.2">Vcc</text>
<text x="447.6" y="40.7">GND</text>
<text x="471.2" y="37.2">AI2</text>
<text x="471.2" y="40.7">AI1</text>
<text x="158" y="42.1">IN</text>
<text x="170.3" y="42.1">OUT</text>
<text x="357.6" y="44.2">AO1</text>
<text x="357.6" y="47.8">AO2</text>
<text x="373.6" y="44.2">Standby</text>
<text x="381.2" y="47.8">BI1</text>
<text x="447.6" y="44.2">AO1</text>
<text x="447.6" y="47.8">AO2</text>
<text x="463.5" y="44.2">Standby</text>
<text x="471.2" y="47.8">BI1</text>
<text x="167.2" y="52.3" transform="rotate(-90 167.2 52.3)">2</text>
<text x="357.6" y="51.3">BO2</text>
<text x="381.2" y="51.3">BI2</text>
<text x="447.6" y="51.3">BO2</text>
<text x="471.2" y="51.3">BI2</text>
<text x="243.1" y="57.8" transform="rotate(-90 243.1 57.8)">11</text>
<text x="357.6" y="58.3">BO1</text>
<text x="357.6" y="54.8">GND</text>
<text x="376.9" y="58.3">PWMB</text>
<text x="379.5" y="54.8">GND</text>
<text x="447.6" y="58.3">BO1</text>
<text x="447.6" y="54.8">GND</text>
<text x="466.8" y="58.3">PWMB</text>
<text x="469.4" y="54.8">GND</text>
<text x="24.3" y="163.1" transform="rotate(-90 24.3 163.1)">4</text>
<text x="27.9" y="163.1" transform="rotate(-90 27.9 163.1)">3</text>
<text x="24.3" y="175" transform="rotate(-90 24.3 175)">2</text>
<text x="27.9" y="175" transform="rotate(-90 27.9 175)">1</text>
</g>
<g font-size="3.2" fill="#8d2323">
<text x="283.5" y="118">AREF</text>
<text x="284.5" y="121.5">GND</text>
<text x="285.3" y="125">D13</text>
<text x="285.3" y="128.6">D12</text>
<text x="223.3" y="135.6">RESET</text>
<text x="285.3" y="135.6">D10</text>
<text x="285.3" y="132.1">D11</text>
<text x="223.3" y="142.7">5V</text>
<text x="223.3" y="139.1">3V</text>
<text x="287.3" y="142.7">D8</text>
<text x="287.3" y="139.1">D9</text>
<text x="223.3" y="149.7">GND1</text>
<text x="223.3" y="146.2">GND2</text>
<text x="287.3" y="149.7">D7</text>
<text x="223.3" y="153.2">VIN</text>
<text x="287.3" y="153.2">D6</text>
<text x="223.3" y="160.3">A0</text>
<text x="287.3" y="160.3">D4</text>
<text x="287.3" y="156.8">D5</text>
<text x="223.3" y="167.4">A2 LED Indicator</text>
<text x="223.3" y="163.8">A1</text>
<text x="287.3" y="167.4">D2</text>
<text x="287.3" y="163.8">D3</text>
<text x="223.3" y="170.9">A3 Marker SW</text>
<text x="287.3" y="170.9">D1</text>
<text x="223.3" y="177.9">A5</text>
<text x="223.3" y="174.4">A4</text>
<text x="287.3" y="174.4">D0</text>
</g>
</svg>
